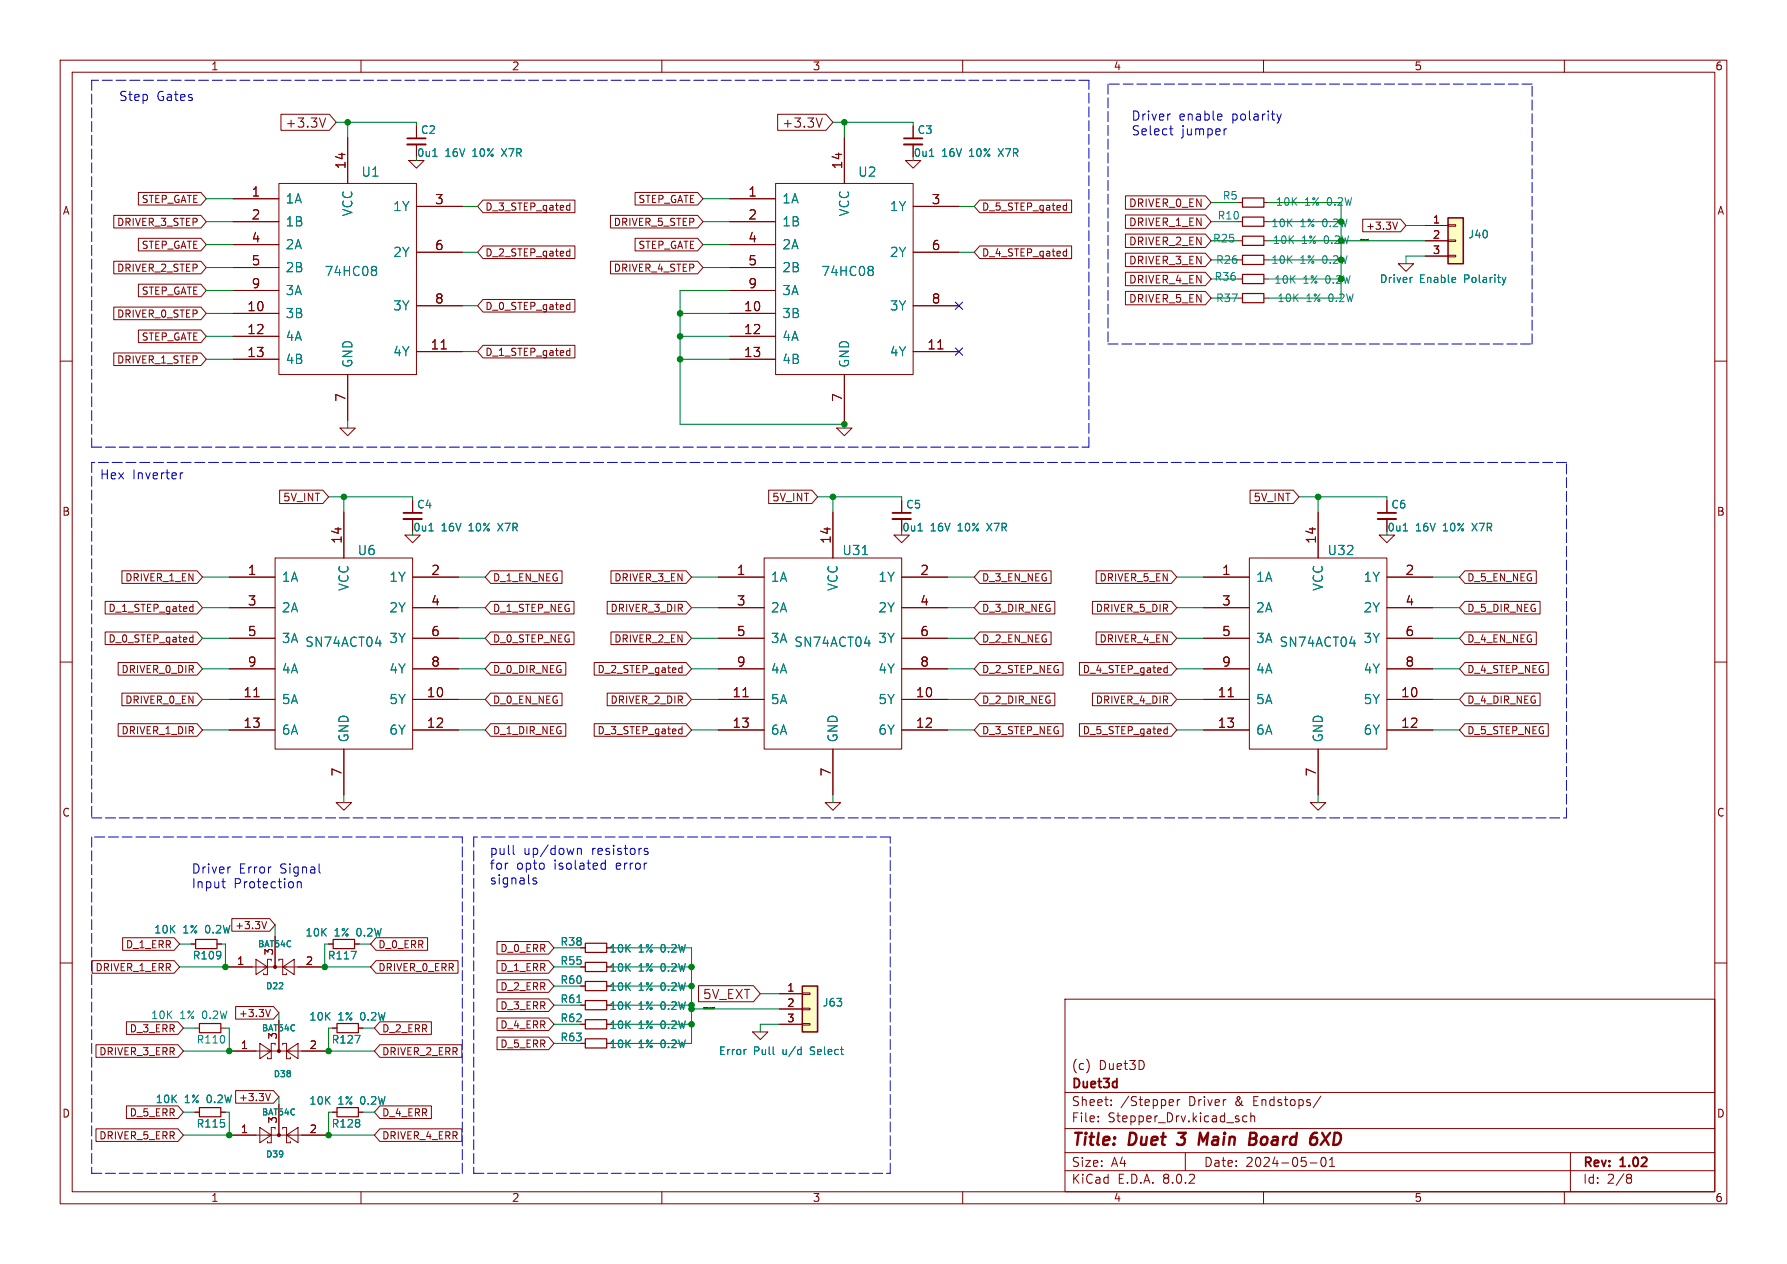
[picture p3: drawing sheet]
<svg xmlns="http://www.w3.org/2000/svg" width="297mm" height="210mm" viewBox="0 0 297 210" stroke-linecap="round" stroke-linejoin="round" font-family="sans-serif">
<g fill="none" stroke="#840000" stroke-width=".17">
<path d="M10 10h277v190h-277zM12 12h273v186h-273zM60 10v2M110 10v2M160 10v2M210 10v2M260 10v2M38.7 33h7.7M38.7 36.8h7.7M46.4 30.5h22.8v31.7h-22.8zM57.8 22.9v7.6M67.9 26.7h2.6l-1.3 1.2z"/>
<path d="M69.2 34.3h7.6M69.2 21v2M69.2 24v2M121.3 33h7.6M121.3 36.8h7.6M128.9 30.5h22.9v31.7h-22.9zM140.3 22.9v7.6M150.5 26.7h2.5l-1.2 1.2zM151.8 34.3h7.6M151.8 21v2M151.8 24v2M205.7 36.8h.8"/>
<path d="M205.7 33.7h.8M210.1 36.8h.7M210.1 33.7h.7M10 60h2M38.7 52.1h7.7M38.7 55.9h7.7M38.7 59.7h7.7M38.7 40.6h7.7M38.7 44.5h7.7M38.7 48.3h7.7M69.2 58.4h7.6M69.2 41.9h7.6"/>
<path d="M69.2 50.8h7.6M73.3 58h.9M121.3 52.1h7.6M121.3 55.9h7.6M121.3 59.7h7.6M121.3 40.6h7.6M121.3 44.5h7.6M121.3 48.3h7.6M151.8 58.4h7.6M151.8 41.9h7.6M151.8 50.8h7.6M155.9 58h.8"/>
<path d="M205.7 46.4h.8M210.1 46.4h.7M285 60h2M56.5 71.1h2.6l-1.3 1.3zM57.8 62.2v7.7M139.1 71.1h2.5l-1.3 1.3zM140.3 62.2v7.7M38.1 95.9h7.6M45.7 92.7h22.9v31.8h-22.9zM57.1 85.1v7.6M67.3 88.9h2.5l-1.2 1.3zM68.6 95.9h7.6"/>
<path d="M68.6 83.2v2M68.6 86.2v2.1M119.4 95.9h7.6M127 92.7h22.9v31.8h-22.9zM138.4 85.1v7.6M148.6 88.9h2.5l-1.2 1.3zM149.9 95.9h7.6M229.2 88.9h2.6l-1.3 1.3zM230.5 83.2v2M230.5 86.2v2.1M10 110h2M38.1 116.2h7.6"/>
<path d="M38.1 101h7.6M38.1 106h7.6M38.1 111.1h7.6M42.2 115.8h.9M68.6 116.2h7.6M68.6 101h7.6M68.6 106h7.6M68.6 111.1h7.6M119.4 116.2h7.6M119.4 101h7.6M119.4 106h7.6M119.4 111.1h7.6"/>
<path d="M123.5 115.8h.9M149.9 116.2h7.6M149.9 101h7.6M149.9 106h7.6M149.9 111.1h7.6M285 110h2M38.1 121.3h7.6M55.9 133.4h2.5l-1.3 1.2zM57.1 124.5v7.6M68.6 121.3h7.6M119.4 121.3h7.6M137.2 133.4h2.5l-1.3 1.2z"/>
<path d="M138.4 124.5v7.6M149.9 121.3h7.6M10 160h2M31.7 156.8h.8M36.1 156.8h.7M42.5 159.4l1.9 1.3-1.9 1.2zM45.1 159.6v-.2h-.7v2.5h-.6v-.2M45.7 155.6v5.1M46.4 159.6v-.2h.6v2.5h.6v-.2M54.6 156.8h.8M58.9 156.8h.8M96.5 157.5h.8"/>
<path d="M285 160h2M32.4 170.8h.7M36.7 170.8h.8M38.1 160.7h15.2M38.7 174.6h15.3M43.2 173.4l1.9 1.2-1.9 1.3zM45.7 173.6v-.2h-.6v2.5h-.7v-.3M46.4 169.5v5.1M47 160.7l1.9-1.3v2.5zM47 173.6v-.2h.6v2.5h.7v-.3M47.6 174.6l1.9-1.2v2.5zM55.2 170.8h.8"/>
<path d="M59.6 170.8h.7M96.5 160.7h.8M96.5 173.4h.8M96.5 170.2h.8M96.5 163.8h.8M96.5 167h.8M125.1 171.5h2.5l-1.2 1.2zM177 166h108v32h-108zM181 176.6v1M32.4 184.8h.7M36.7 184.8h.8M38.7 188.6h15.3"/>
<path d="M43.2 187.3l1.9 1.3-1.9 1.3zM45.7 187.6v-.3h-.6v2.6h-.7v-.3M46.4 183.5v5.1M47 187.6v-.3h.6v2.6h.7v-.3M47.6 188.6l1.9-1.3v2.6zM55.2 184.8h.8M59.6 184.8h.7M60 198v2M110 198v2M160 198v2M177 194.5h108M177 191.5h108"/>
<path d="M177 187.5h108M177 181.5h108M182.5 186.3v.1M182.5 185.5v.1M184.7 183.6v.1M184.7 182.8v.1M194.8 182.7l.2 .1v.3l-.7 .1M195 183.6l-.2 .1M195.7 182.7v1M196.1 182.7l-.3 .1-.1 .2M197 191.5v3M207.2 185.5l-.4-.1-.3 .3v.4l.2 .2h.5"/>
<path d="M207.9 185.5l.2-.1 .4 .1v.9M207.9 184.9v1.5M210 198v2M217.7 193.2h1.2M219.5 182.1l-1.3 2M219.7 192.4l.2-.1a.81 .81 0 0 1 .3 1.4l-.2 .1a.81 .81 0 0 1-.3-1.4zM221 193.8h.8M221 192.7l.4-.4v1.5M260 198v2M261 191.5v6.5M270.6 195.1h.3l.3 .3-.3 .3M270.6 195.7h.3"/>
<path d="M270.9 195.7l.2 .2 .1 .4-.3 .3h-.3"/>
</g>
<path d="M195.6 190l.3 .2M195.8 188.2h1.3M200.8 188.2l-.9 1.4-.4-1.4-.3 2M207.7 189.2h.7M207.8 188.2h.7a.49 .49 0 0 1 .3 .5 .49 .49 0 0 1-.4 .5M208.4 189.2l.3 .1a.58 .58 0 0 1-.4 .9h-.7M219.7 188.2l1.1 2M221.1 188.2l-1.6 2" fill="none" stroke="#840000" stroke-width=".4"/>
<path d="M71.9 26h.8M154.5 26h.7M62.3 44.3l.3 .2-.3 .4 .2 .2 .1 .4-.3 .3M144.9 44.3l.2 .2-.2 .4 .2 .2v.4l-.2 .3M71.3 88.2h.7M143.3 92.1h.9M233.2 88.2h.7M62.4 106.9h1M143.7 106.9h.9M58.4 158.1h.8l-.5 1.2M59 172h.8l-.5 1.3M95.9 166.6h.7" fill="none" stroke="#008484" stroke-width=".17"/>
<g fill="#840000" stroke="#840000" stroke-width=".17">
<circle cx="45.7" cy="160.7" r=".25"/>
<circle cx="46.4" cy="188.6" r=".25"/>
<circle cx="46.4" cy="174.6" r=".25"/>
</g>
<g fill="none" stroke="#840000" stroke-width=".2">
<path d="M206.5 36.1h3.6v1.5h-3.6zM206.5 32.9h3.6v1.5h-3.6zM206.5 45.6h3.6v1.5h-3.6zM32.5 156.1h3.6v1.5h-3.6zM55.4 156.1h3.5v1.5h-3.5zM97.3 159.9h3.5v1.5h-3.5zM97.3 156.7h3.5v1.5h-3.5zM33.1 170.1h3.6v1.5h-3.6zM56 170.1h3.6v1.5h-3.6zM97.3 172.6h3.5v1.5h-3.5zM97.3 169.4h3.5v1.5h-3.5zM97.3 163.1h3.5v1.5h-3.5z"/>
<path d="M97.3 166.2h3.5v1.6h-3.5zM33.1 184h3.6v1.5h-3.6zM56 184h3.6v1.5h-3.6z"/>
</g>
<path d="M67.7 24h3M150.2 24h3.1M67.1 86.2h3M229 86.2h3" fill="none" stroke="#840000" stroke-width=".33"/>
<path d="M67.7 23h3M150.2 23h3.1M67.1 85.2h3M229 85.2h3" fill="none" stroke="#840000" stroke-width=".3"/>
<path d="M240.7 36.2h2.5v7.6h-2.5z" fill="#ffffc2"/>
<path d="M236.9 37.5h3.8M240.7 39.9h1.2v.2h-1.2zM240.7 37.3h1.2v.3h-1.2zM236.9 40h3.8M236.9 42.5h3.8M240.7 42.4h1.2v.3h-1.2zM149.9 83.2v2M149.9 86.2v2.1" fill="none" stroke="#840000" stroke-width=".17"/>
<path d="M240.7 36.2h2.5v7.6h-2.5z" fill="none" stroke="#840000" stroke-width=".25"/>
<path d="M234.7 46.1h-.2M249.7 46.1l.3 .8M250 46.9l-.2 .3M250.3 46.1l-.3 .8M152.6 88.2h.7" fill="none" stroke="#008484" stroke-width=".17"/>
<path d="M148.3 86.2h3.1" fill="none" stroke="#840000" stroke-width=".33"/>
<path d="M148.3 85.2h3.1" fill="none" stroke="#840000" stroke-width=".3"/>
<path d="M133.3 163.8h2.6v7.7h-2.6z" fill="#ffffc2"/>
<g fill="none" stroke="#840000" stroke-width=".17">
<path d="M46.7 19h8l1.2 1.3-1.2 1.4h-8zM54.1 19.6l-.5 1.5M129.2 19h8.1l1.1 1.3-1.1 1.4h-8.1zM136.7 19.6l-.5 1.5M18.9 35.8h14.5l.9 1-.9 1.1h-14.5zM23 39.6h10.4l.9 1-.9 1.1h-10.4zM23 32h10.4l.9 1-.9 1.1h-10.4zM38.7 33h7.7M38.7 36.8h7.7M57.8 22.9v7.6M69.2 34.3h7.6M69.2 21v2"/>
<path d="M69.2 24v2M80.3 33.2h15.3v2.1h-15.3l-.9-1zM94.4 34.1l.3 .1M94.7 33.7v1.2M94.7 34.9h-.3M101.5 35.8h14.4l.9 1-.9 1.1h-14.4zM105.6 39.6h10.3l.9 1-.9 1.1h-10.3zM105.6 32h10.3l.9 1-.9 1.1h-10.3zM121.3 33h7.6M121.3 36.8h7.6M140.3 22.9v7.6M151.8 34.3h7.6"/>
<path d="M151.8 21v2M151.8 24v2M162.8 33.2h15.3v2.1h-15.3l-.9-1zM176.9 34.1l.4 .1M177.3 34.9h-.4M177.3 33.7v1.2M187 35.7h13.3l1 1.1-1 1.1h-13.3zM187 38.9h13.3l1 1.1-1 1.1h-13.3zM187 32.5h13.3l1 1.2-1 1.1h-13.3zM226.5 36.4h6.3l.9 1.1-.9 1h-6.3zM231.5 36.9l.4 1.2 .4-1.2M236.9 37.5h3.8"/>
<path d="M18.9 51h14.5l.9 1.1-.9 1h-14.5zM18.9 58.6h14.5l.9 1.1-.9 1h-14.5zM18.9 43.4h14.5l.9 1.1-.9 1h-14.5zM23 47.2h10.4l.9 1.1-.9 1h-10.4zM23 54.8h10.4l.9 1.1-.9 1h-10.4zM38.7 52.1h7.7M38.7 55.9h7.7M38.7 59.7h7.7M38.7 40.6h7.7M38.7 44.5h7.7M38.7 48.3h7.7M69.2 58.4h7.6"/>
<path d="M69.2 41.9h7.6M69.2 50.8h7.6M73.3 58h.9M80.3 57.4h15.3v2.1h-15.3l-.9-1.1zM80.3 49.8h15.3v2h-15.3l-.9-1zM80.3 40.9h15.3v2.1h-15.3l-.9-1.1zM94.4 58.3h.3M94.4 50.6l.3 .1M94.4 41.7l.3 .1M94.7 41.3v1.2M94.7 50.2v1.2M94.7 57.9v1.1"/>
<path d="M94.7 59h-.3M94.7 51.4h-.3M94.7 42.5h-.3M101.5 43.4h14.4l.9 1.1-.9 1h-14.4zM121.3 52.1h7.6M121.3 55.9h7.6M121.3 59.7h7.6M121.3 40.6h7.6M121.3 44.5h7.6M121.3 48.3h7.6M151.8 58.4h7.6M151.8 41.9h7.6"/>
<path d="M151.8 50.8h7.6M155.9 58h.8M162.8 40.9h15.3v2.1h-15.3l-.9-1.1zM176.9 41.7l.4 .1M177.3 42.5h-.4M177.3 41.3v1.2M187 48.4h13.3l1 1.1-1 1.1h-13.3zM187 45.2h13.3l1 1.2-1 1.1h-13.3zM187 42.1h13.3l1 1.1-1 1.1h-13.3zM205.7 43.2h.8M205.7 40h.8M205.7 49.5h.8"/>
<path d="M210.1 43.2h.7M210.1 40h.7M210.1 49.5h.7M232.4 43.8h2.5l-1.2 1.3zM236.9 40h3.8M236.9 42.5h3.8M57.8 62.2v7.7M140.3 62.2v7.7M17.5 99.9h15.3l.9 1.1-.9 1h-15.3zM20.3 94.8h12.5l.9 1.1-.9 1h-12.5zM38.1 95.9h7.6M46.5 81.4h7.2l.9 1.2-.9 1.1h-7.2z"/>
<path d="M57.1 85.1v7.6M68.6 95.9h7.6M68.6 83.2v2M68.6 86.2v2.1M81.5 99.9h13.9v2.1h-13.9l-.9-1zM81.5 94.8h11.9v2.1h-11.9l-.9-1zM100.9 99.9h13.1l.9 1.1-.9 1h-13.1zM101.5 94.8h12.5l.9 1.1-.9 1h-12.5zM119.4 95.9h7.6M127.8 81.4h7.1l1 1.2-1 1.1h-7.1zM138.4 85.1v7.6M149.9 95.9h7.6"/>
<path d="M149.9 83.2v2M149.9 86.2v2.1M162.8 99.9h12.5v2.1h-12.5l-.9-1zM162.8 94.8h11.9v2.1h-11.9l-.9-1zM181.6 99.9h13.1l.9 1.1-.9 1h-13.1zM182.2 94.8h12.5l.9 1.1-.9 1h-12.5zM200 95.9h7.6M207.6 92.7h22.9v31.8h-22.9zM207.8 81.4h7.1l1 1.2-1 1.1h-7.1zM219.1 85.1v7.6M230.5 95.9h7.6M230.5 83.2v2"/>
<path d="M230.5 86.2v2.1M243.5 94.8h11.8v2.1h-11.8l-.9-1zM243.5 99.9h12.5v2.1h-12.5l-.9-1zM17.5 105h15.3l.9 1-.9 1.1h-15.3zM19.6 110.1h13.2l.9 1-.9 1.1h-13.2zM20.3 115.2h12.5l.9 1-.9 1h-12.5zM31.7 105.9h.4M31.7 100.8l.4 .1M32.1 100.4v1.2M32.1 105.5v1.2M32.1 106.6l-.4 .1M32.1 101.5l-.4 .1"/>
<path d="M38.1 116.2h7.6M38.1 101h7.6M38.1 106h7.6M38.1 111.1h7.6M42.2 115.8h.9M68.6 116.2h7.6M68.6 101h7.6M68.6 106h7.6M68.6 111.1h7.6M81.5 115.2h11.9v2h-11.9l-.9-1zM81.5 105h13.9v2.1h-13.9l-.9-1.1zM81.5 110.1h12.5v2.1h-12.5l-.9-1.1z"/>
<path d="M98.8 110.1h15.2l.9 1-.9 1.1h-15.2zM100.9 115.2h13.1l.9 1-.9 1h-13.1zM101.5 105h12.5l.9 1-.9 1.1h-12.5zM113 111h.4M113.4 110.6v1.2M113.4 111.7l-.4 .1M119.4 116.2h7.6M119.4 101h7.6M119.4 106h7.6M119.4 111.1h7.6M123.5 115.8h.9M149.9 116.2h7.6"/>
<path d="M149.9 101h7.6M149.9 106h7.6M149.9 111.1h7.6M162.8 115.2h12.5v2h-12.5l-.9-1zM162.8 110.1h13.9v2.1h-13.9l-.9-1.1zM162.8 105h11.9v2.1h-11.9l-.9-1.1zM179.4 110.1h15.3l.9 1-.9 1.1h-15.3zM181.6 115.2h13.1l.9 1-.9 1h-13.1zM182.2 105h12.5l.9 1-.9 1.1h-12.5zM193.7 111h.3M194 111.7l-.3 .1M194 110.6v1.2"/>
<path d="M200 116.2h7.6M200 101h7.6M200 106h7.6M200 111.1h7.6M204.1 115.8h.9M230.5 116.2h7.6M230.5 101h7.6M230.5 106h7.6M230.5 111.1h7.6M243.5 105h11.8v2.1h-11.8l-.9-1.1zM243.5 115.2h12.5v2h-12.5l-.9-1zM243.5 110.1h13.8v2.1h-13.8l-.9-1.1z"/>
<path d="M19.6 120.2h13.2l.9 1.1-.9 1h-13.2zM38.1 121.3h7.6M57.1 124.5v7.6M68.6 121.3h7.6M81.5 120.2h12.5v2.1h-12.5l-.9-1zM98.8 120.2h15.2l.9 1.1-.9 1h-15.2zM113 121.1l.4 .1M113.4 120.7v1.2M113.4 121.9h-.4M119.4 121.3h7.6M138.4 124.5v7.6M149.9 121.3h7.6"/>
<path d="M162.8 120.2h13.9v2.1h-13.9l-.9-1zM179.4 120.2h15.3l.9 1.1-.9 1h-15.3zM193.7 121.1l.3 .1M194 121.9h-.3M194 120.7v1.2M200 121.3h7.6M217.8 133.4h2.5l-1.2 1.2zM219.1 124.5v7.6M230.5 121.3h7.6M243.5 120.2h13.8v2.1h-13.8l-.9-1zM15.3 159.6h13.6l.9 1.1-.9 1h-13.6zM20.4 155.8h8.5l.9 1-.9 1.1h-8.5z"/>
<path d="M31.7 156.8h.8M36.1 156.8h.7M38.5 152.6h6.3l.9 1.1-.9 1h-6.3zM43.5 153.1l.4 1.2 .4-1.2M45.7 155.6v5.1M54.6 156.8h.8M58.9 156.8h.8M62.5 155.8h8.6v2.1h-8.6l-.9-1.1zM62.5 159.6h13.6v2.1h-13.6l-.9-1zM82.6 159.6h8.6l.9 1.1-.9 1h-8.6zM82.6 156.4h8.6l.9 1.1-.9 1h-8.6zM96.5 157.5h.8"/>
<path d="M16 173.6h13.6l.9 1-.9 1.1h-13.6zM21 169.8h8.6l.9 1-.9 1.1h-8.6zM38.1 160.7h3.8M38.7 174.6h3.8M39.2 167.2h6.3l.9 1.1-.9 1h-6.3zM44.2 167.7l.3 1.2 .4-1.2M46.4 169.5v5.1M49.5 160.7h3.8M50.2 174.6h3.8M55.2 170.8h.8M59.6 170.8h.7M63.1 173.6h13.7v2.1h-13.7l-.9-1.1z"/>
<path d="M63.1 169.8h8.6v2.1h-8.6l-.9-1.1zM82.6 169.1h8.6l.9 1.1-.9 1h-8.6zM82.6 172.3h8.6l.9 1.1-.9 1h-8.6zM82.6 166h8.6l.9 1-.9 1h-8.6zM82.6 162.8h8.6l.9 1-.9 1.1h-8.6zM96.5 170.2h.8M96.5 173.4h.8M96.5 163.8h.8M96.5 167h.8M96.5 160.7h.8M116.1 163.8h9.1l1.2 1.3-1.2 1.3h-9.1zM129.5 165.1h3.8"/>
<path d="M129.5 167.6h3.8M129.5 170.2h3.8M133.3 170.1h1.3v.2h-1.3zM133.3 167.5h1.3v.3h-1.3zM133.3 165h1.3v.2h-1.3zM16 187.6h13.6l.9 1-.9 1h-13.6zM21 183.7h8.6l.9 1.1-.9 1h-8.6zM32.4 184.8h.7M36.7 184.8h.8M38.7 188.6h3.8M39.2 181.2h6.3l.9 1-.9 1.1h-6.3zM44.9 181.7l-.4 1.2"/>
<path d="M46.4 183.5v5.1M50.2 188.6h3.8M55.2 184.8h.8M59.6 184.8h.7M63.1 187.6h13.7v2h-13.7l-.9-1zM63.1 183.7h8.6v2.1h-8.6l-.9-1z"/>
</g>
<path d="M133.3 163.8h2.6v7.7h-2.6z" fill="none" stroke="#840000" stroke-width=".25"/>
<g fill="none" stroke="#008484" stroke-width=".17">
<path d="M71.9 26h.8M154.5 26h.7M62.3 44.3l.3 .2-.3 .4 .2 .2 .1 .4-.3 .3M144.9 44.3l.2 .2-.2 .4 .2 .2v.4l-.2 .3M234.7 46.1h-.2M249.7 46.1l.3 .8M250 46.9l-.2 .3M250.3 46.1l-.3 .8M71.3 88.2h.7M143.3 92.1h.9M152.6 88.2h.7M233.2 88.2h.7"/>
<path d="M62.4 106.9h1M143.7 106.9h.9M224.3 106.9h1M58.4 158.1h.8l-.5 1.2M59 172h.8l-.5 1.3M95.9 166.6h.7M123.9 174.4h.1M128.6 175.1l.1 .1M133 174.4h.2M133.2 173.9v1.3M133.2 175.1l-.2 .1"/>
</g>
<path d="M206.5 39.2h3.6v1.6h-3.6zM206.5 42.4h3.6v1.5h-3.6zM206.5 48.8h3.6v1.5h-3.6z" fill="none" stroke="#840000" stroke-width=".2"/>
<g fill="none" stroke="#000" stroke-width=".17">
<path d="M227.3 39.8h.1M227.3 39.8v.1M227.3 39.9h.1M227.4 39.7v.2M227.4 39.9h.1M118.6 167.5l.1 .1M118.6 167.4v.1M118.7 167.4h-.1M118.7 167.4h.1M118.7 167.6h.1M118.7 167.5h-.1M118.8 167.4v.2"/>
<path d="M118.8 167.6h.1"/>
</g>
<g fill="none" stroke="#0000c2" stroke-width=".17">
<path d="M194.5 18.9l-.3 .1M202.9 18.9l.1 .1 .1 .3-.7 .2M203 19.9l-.1 .1M212.2 18.9l.4 1.1M212.6 20l-.2 .3-.2 .2M213 18.9l-.4 1.1M194.4 21.4h.6M194.6 20.9v1.3l.1 .1 .3 .1M203.9 21.4l-.4 .1M30 78.5v1.1M30.4 78.5l-.3 .1-.1 .2M36.9 146.5h.5"/>
<path d="M37.1 147.4l.3 .1M38.3 144l-.3 .1M49.4 146.6l.2-.1 .4 .1 .1 .9M49.4 146.5v1M53 144.8l.3 .3M85.3 140.4v1.4l.2 .2M89.1 145.9h-.3l-.2 .2v.2l.5 .1v.4h-.5M96 141v1M96 141.1l.2-.1h.3l.1 1M100 144.3h.6M100 143.5h.6M100.6 142.9v1.5"/>
<path d="M107.7 141h-.4l-.2 .2v.2l.6 .1v.4h-.6"/>
</g>
<g fill="none" stroke="#0000c2" stroke-width=".17" stroke-dasharray="1.7 .6">
<path d="M15.2 13.3v61M181 13.3h-165.8M184.1 14v43.2M254.6 14h-70.5M184.1 57.2h70.5M254.6 57.2v-43.2M15.2 74.3h165.8M15.2 76.8v59.1M181 74.3v-61M260.3 76.8h-245.1M15.2 139.1v55.8M15.2 135.9h245.1"/>
<path d="M76.8 139.1h-61.6M78.7 139.1v55.8M148 139.1h-69.3M260.3 135.9v-59.1M15.2 194.9h61.6M76.8 194.9v-55.8M78.7 194.9h69.3M148 194.9v-55.8"/>
</g>
<g fill="none" stroke="#008400" stroke-width=".17">
<path d="M34.3 36.8h4.4M34.3 33h4.4M55.9 20.3h13.3v.7M57.8 20.3v2.6M76.8 34.3h2.6M116.8 36.8h4.5M116.8 33h4.5M138.4 20.3h13.4v.7M140.3 20.3v2.6M159.4 34.3h2.5M201.3 36.8h4.4M201.3 33.7h4.4"/>
<path d="M210.8 36.8h12.1M210.8 33.7h12.1v15.8h-12.1M233.7 37.5h3.2M34.3 55.9h4.4M34.3 59.7h4.4M34.3 52.1h4.4M34.3 48.3h4.4M34.3 40.6h4.4M34.3 44.5h4.4M76.8 41.9h2.6M76.8 50.8h2.6M76.8 58.4h2.6"/>
<path d="M113 55.9h8.3M113 59.7h8.3M113 52.1h8.3M116.8 40.6h4.5M116.8 44.5h4.5M121.3 48.3h-8.3v22.2h27.3M159.4 41.9h2.5M201.3 40h4.4M201.3 43.2h4.4M201.3 49.5h4.4M201.3 46.4h4.4M210.8 40h26.1"/>
<path d="M210.8 43.2h12.1M210.8 46.4h12.1M236.9 42.5h-3.2v1.3M57.8 69.9v1.2M140.3 69.9v1.2M33.7 95.9h4.4M54.6 82.6h14v.6M57.1 82.6v2.5M76.2 95.9h4.4M114.9 95.9h4.5M135.9 82.6h14v.6M138.4 82.6v2.5"/>
<path d="M157.5 95.9h4.4M195.6 95.9h4.4M215.9 82.6h14.6v.6M219.1 82.6v2.5M238.1 95.9h4.5M33.7 106h4.4M33.7 101h4.4M33.7 111.1h4.4M33.7 116.2h4.4M76.2 106h4.4M76.2 101h4.4M76.2 111.1h4.4"/>
<path d="M76.2 116.2h4.4M114.9 106h4.5M114.9 101h4.5M114.9 111.1h4.5M114.9 116.2h4.5M157.5 106h4.4M157.5 101h4.4M157.5 111.1h4.4M157.5 116.2h4.4M195.6 106h4.4M195.6 101h4.4M195.6 111.1h4.4"/>
<path d="M195.6 116.2h4.4M238.1 106h4.5M238.1 101h4.5M238.1 111.1h4.5M238.1 116.2h4.5M33.7 121.3h4.4M57.1 132.1v1.3M76.2 121.3h4.4M114.9 121.3h4.5M138.4 132.1v1.3M157.5 121.3h4.4M195.6 121.3h4.4"/>
<path d="M219.1 132.1v1.3M238.1 121.3h4.5M29.8 156.8h1.9M36.8 156.8h.7v3.9M45.7 153.7v1.9M54.6 156.8h-.6v3.9M59.7 156.8h1.9M92.1 157.5h4.4M101.6 157.5h13.3v15.9h-13.3M29.8 160.7h8.3M30.5 170.8h1.9M30.5 174.6h8.2"/>
<path d="M37.5 170.8h.6v3.8M46.4 168.3v1.2M53.3 160.7h8.3M54 174.6h8.2M55.2 170.8h-.6v3.8M60.3 170.8h1.9M92.1 167h4.4M92.1 173.4h4.4M92.1 170.2h4.4M92.1 163.8h4.4M92.1 160.7h4.4M101.6 167h13.3"/>
<path d="M101.6 170.2h13.3M101.6 163.8h13.3M101.6 160.7h13.3M114.9 167.6h14.6M126.4 165.1h3.1M129.5 170.2h-3.1v1.3M30.5 184.8h1.9M30.5 188.6h8.2M37.5 184.8h.6v3.8M46.4 182.2v1.3M54 188.6h8.2M55.2 184.8h-.6v3.8"/>
<path d="M60.3 184.8h1.9"/>
</g>
<path d="M158.8 57.8l1.2 1.2M158.8 50.2l1.2 1.2M160 57.8l-1.2 1.2M160 50.2l-1.2 1.2" fill="none" stroke="#000084" stroke-width=".17"/>
<g fill="#008400" stroke="#008400" stroke-width=".17">
<circle cx="114.9" cy="167.6" r=".46"/>
<circle cx="114.9" cy="163.8" r=".46"/>
<circle cx="114.9" cy="167" r=".46"/>
<circle cx="114.9" cy="160.7" r=".46"/>
<circle cx="114.9" cy="170.2" r=".46"/>
<circle cx="37.5" cy="160.7" r=".46"/>
<circle cx="54.6" cy="188.6" r=".46"/>
<circle cx="38.1" cy="188.6" r=".46"/>
<circle cx="38.1" cy="174.6" r=".46"/>
<circle cx="54" cy="160.7" r=".46"/>
<circle cx="54.6" cy="174.6" r=".46"/>
<circle cx="219.1" cy="82.6" r=".46"/>
<circle cx="113" cy="59.7" r=".46"/>
<circle cx="57.1" cy="82.6" r=".46"/>
<circle cx="140.3" cy="20.3" r=".46"/>
<circle cx="57.8" cy="20.3" r=".46"/>
<circle cx="113" cy="52.1" r=".46"/>
<circle cx="113" cy="55.9" r=".46"/>
<circle cx="138.4" cy="82.6" r=".46"/>
<circle cx="140.3" cy="70.5" r=".46"/>
</g>
<g font-size="2.8" fill="#840000">
<text x="178" y="190.9">Title:</text>
<text x="187.7" y="190.9">Duet</text>
<text x="196.6" y="190.9">3</text>
<text x="200.9" y="190.9">Main</text>
<text x="210.1" y="190.9">Board</text>
<text x="221" y="190.9">6XD</text>
</g>
<g font-size="2.1" fill="#0000c2">
<text x="19.7" y="16.9">Step</text>
<text x="26" y="16.9">Gates</text>
<text x="188" y="20.2">Driver</text>
<text x="188" y="22.6">Select</text>
<text x="195.9" y="20.2">enable</text>
<text x="196.3" y="22.6">jumper</text>
<text x="204.7" y="20.2">polarity</text>
<text x="16.5" y="79.8">Hex</text>
<text x="22" y="79.8">Inverter</text>
<text x="81.3" y="142.2">pull</text>
<text x="86.9" y="142.2">up/down</text>
<text x="98.3" y="142.2">resistors</text>
<text x="31.7" y="145.3">Driver</text>
<text x="31.7" y="147.7">Input</text>
<text x="38.8" y="147.7">Protection</text>
<text x="39.7" y="145.3">Error</text>
<text x="46.6" y="145.3">Signal</text>
<text x="81.3" y="144.6">for</text>
<text x="81.3" y="147.1">signals</text>
<text x="85.8" y="144.6">opto</text>
<text x="92.1" y="144.6">isolated</text>
<text x="102.5" y="144.6">error</text>
</g>
<g font-size="2.1" fill="#840000">
<text x="47.4" y="21.4">+3.3V</text>
<text x="129.9" y="21.4">+3.3V</text>
<text x="57.5" y="28.2" transform="rotate(-90 57.5 28.2)">14</text>
<text x="140.1" y="28.2" transform="rotate(-90 140.1 28.2)">14</text>
<text x="41.7" y="32.8">1</text>
<text x="72.2" y="34">3</text>
<text x="124.3" y="32.8">1</text>
<text x="154.8" y="34">3</text>
<text x="41.7" y="36.6">2</text>
<text x="41.7" y="40.4">4</text>
<text x="72.2" y="41.7">6</text>
<text x="124.3" y="36.6">2</text>
<text x="124.3" y="40.4">4</text>
<text x="154.8" y="41.7">6</text>
<text x="41.7" y="44.2">5</text>
<text x="124.3" y="44.2">5</text>
<text x="41" y="51.8">10</text>
<text x="41.7" y="48">9</text>
<text x="72.2" y="50.5">8</text>
<text x="123.6" y="51.8">10</text>
<text x="124.3" y="48">9</text>
<text x="154.8" y="50.5">8</text>
<text x="41" y="55.6">12</text>
<text x="41" y="59.4">13</text>
<text x="71.5" y="58.2">11</text>
<text x="123.6" y="55.6">12</text>
<text x="123.6" y="59.4">13</text>
<text x="154" y="58.2">11</text>
<text x="57.5" y="66.8" transform="rotate(-90 57.5 66.8)">7</text>
<text x="140.1" y="66.8" transform="rotate(-90 140.1 66.8)">7</text>
<text x="41.1" y="95.6">1</text>
<text x="56.9" y="90.4" transform="rotate(-90 56.9 90.4)">14</text>
<text x="71.6" y="95.6">2</text>
<text x="122.4" y="95.6">1</text>
<text x="138.2" y="90.4" transform="rotate(-90 138.2 90.4)">14</text>
<text x="152.9" y="95.6">2</text>
<text x="203" y="95.6">1</text>
<text x="218.8" y="90.4" transform="rotate(-90 218.8 90.4)">14</text>
<text x="233.5" y="95.6">2</text>
<text x="41.1" y="100.7">3</text>
<text x="71.6" y="100.7">4</text>
<text x="122.4" y="100.7">3</text>
<text x="152.9" y="100.7">4</text>
<text x="203" y="100.7">3</text>
<text x="233.5" y="100.7">4</text>
<text x="41.1" y="105.8">5</text>
<text x="71.6" y="105.8">6</text>
<text x="122.4" y="105.8">5</text>
<text x="152.9" y="105.8">6</text>
<text x="203" y="105.8">5</text>
<text x="233.5" y="105.8">6</text>
<text x="41.1" y="110.9">9</text>
<text x="71.6" y="110.9">8</text>
<text x="122.4" y="110.9">9</text>
<text x="152.9" y="110.9">8</text>
<text x="203" y="110.9">9</text>
<text x="233.5" y="110.9">8</text>
<text x="40.4" y="116">11</text>
<text x="70.9" y="116">10</text>
<text x="121.7" y="116">11</text>
<text x="152.1" y="116">10</text>
<text x="202.3" y="116">11</text>
<text x="232.8" y="116">10</text>
<text x="40.4" y="121">13</text>
<text x="70.9" y="121">12</text>
<text x="121.7" y="121">13</text>
<text x="152.1" y="121">12</text>
<text x="202.3" y="121">13</text>
<text x="232.8" y="121">12</text>
<text x="56.9" y="129.1" transform="rotate(-90 56.9 129.1)">7</text>
<text x="138.2" y="129.1" transform="rotate(-90 138.2 129.1)">7</text>
<text x="218.8" y="129.1" transform="rotate(-90 218.8 129.1)">7</text>
<text x="116.8" y="166.2">5V_EXT</text>
<text x="178" y="178">(c)</text>
<text x="182.6" y="178">Duet3D</text>
<text x="178" y="184">Sheet:</text>
<text x="178" y="181.2">Duet3d</text>
<text x="186.2" y="184">/Stepper</text>
<text x="197.6" y="184">Driver</text>
<text x="205.4" y="184">&amp;</text>
<text x="208.6" y="184">Endstops/</text>
<text x="178" y="186.7">File:</text>
<text x="184.1" y="186.7">Stepper_Drv.kicad_sch</text>
<text x="178" y="196.9">KiCad</text>
<text x="178" y="194.1">Size:</text>
<text x="184.7" y="194.1">A4</text>
<text x="185.7" y="196.9">E.D.A.</text>
<text x="193.3" y="196.9">8.0.2</text>
<text x="200" y="194.1">Date:</text>
<text x="207" y="194.1">2024-05-01</text>
<text x="263" y="194.3">Rev:</text>
<text x="263" y="196.9">Id:</text>
<text x="267.1" y="196.9">2/8</text>
<text x="269.4" y="194.3">1.02</text>
</g>
<g font-size="2.1" fill="#008484">
<text x="60" y="29.6">U1</text>
<text x="142.5" y="29.6">U2</text>
<text x="47.4" y="34">1A</text>
<text x="65.3" y="35.3">1Y</text>
<text x="129.9" y="34">1A</text>
<text x="147.8" y="35.3">1Y</text>
<text x="47.4" y="37.8">1B</text>
<text x="47.4" y="41.6">2A</text>
<text x="58.8" y="36" transform="rotate(-90 58.8 36)">VCC</text>
<text x="129.9" y="37.8">1B</text>
<text x="129.9" y="41.6">2A</text>
<text x="141.3" y="36" transform="rotate(-90 141.3 36)">VCC</text>
<text x="47.4" y="45.4">2B</text>
<text x="53.9" y="46.1">74HC08</text>
<text x="65.3" y="42.9">2Y</text>
<text x="129.9" y="45.4">2B</text>
<text x="136.4" y="46.1">74HC08</text>
<text x="147.8" y="42.9">2Y</text>
<text x="47.4" y="53.1">3B</text>
<text x="47.4" y="49.3">3A</text>
<text x="65.3" y="51.8">3Y</text>
<text x="129.9" y="53.1">3B</text>
<text x="129.9" y="49.3">3A</text>
<text x="147.8" y="51.8">3Y</text>
<text x="47.4" y="56.9">4A</text>
<text x="65.3" y="59.4">4Y</text>
<text x="129.9" y="56.9">4A</text>
<text x="147.8" y="59.4">4Y</text>
<text x="47.4" y="60.7">4B</text>
<text x="58.8" y="61.2" transform="rotate(-90 58.8 61.2)">GND</text>
<text x="129.9" y="60.7">4B</text>
<text x="141.3" y="61.2" transform="rotate(-90 141.3 61.2)">GND</text>
<text x="59.4" y="92.4">U6</text>
<text x="139.9" y="92.4">U31</text>
<text x="220.6" y="92.4">U32</text>
<text x="46.7" y="96.9">1A</text>
<text x="46.7" y="102">2A</text>
<text x="58.1" y="98.2" transform="rotate(-90 58.1 98.2)">VCC</text>
<text x="64.7" y="96.9">1Y</text>
<text x="64.7" y="102">2Y</text>
<text x="128" y="96.9">1A</text>
<text x="128" y="102">2A</text>
<text x="139.4" y="98.2" transform="rotate(-90 139.4 98.2)">VCC</text>
<text x="145.9" y="96.9">1Y</text>
<text x="145.9" y="102">2Y</text>
<text x="208.7" y="96.9">1A</text>
<text x="208.7" y="102">2A</text>
<text x="220.1" y="98.2" transform="rotate(-90 220.1 98.2)">VCC</text>
<text x="226.6" y="96.9">1Y</text>
<text x="226.6" y="102">2Y</text>
<text x="46.7" y="107">3A</text>
<text x="50.7" y="107.7">SN74ACT04</text>
<text x="64.7" y="107">3Y</text>
<text x="128" y="107">3A</text>
<text x="131.9" y="107.7">SN74ACT04</text>
<text x="145.9" y="107">3Y</text>
<text x="208.7" y="107">3A</text>
<text x="212.6" y="107.7">SN74ACT04</text>
<text x="226.6" y="107">3Y</text>
<text x="46.7" y="112.1">4A</text>
<text x="64.7" y="112.1">4Y</text>
<text x="128" y="112.1">4A</text>
<text x="145.9" y="112.1">4Y</text>
<text x="208.7" y="112.1">4A</text>
<text x="226.6" y="112.1">4Y</text>
<text x="46.7" y="117.2">5A</text>
<text x="64.7" y="117.2">5Y</text>
<text x="128" y="117.2">5A</text>
<text x="145.9" y="117.2">5Y</text>
<text x="208.7" y="117.2">5A</text>
<text x="226.6" y="117.2">5Y</text>
<text x="46.7" y="122.3">6A</text>
<text x="58.1" y="123.4" transform="rotate(-90 58.1 123.4)">GND</text>
<text x="64.7" y="122.3">6Y</text>
<text x="128" y="122.3">6A</text>
<text x="139.4" y="123.4" transform="rotate(-90 139.4 123.4)">GND</text>
<text x="145.9" y="122.3">6Y</text>
<text x="208.7" y="122.3">6A</text>
<text x="220.1" y="123.4" transform="rotate(-90 220.1 123.4)">GND</text>
<text x="226.6" y="122.3">6Y</text>
</g>
<g font-size="1.8" fill="#840000">
<text x="35" y="11.9">1</text>
<text x="85" y="11.9">2</text>
<text x="135" y="11.9">3</text>
<text x="185" y="11.9">4</text>
<text x="235" y="11.9">5</text>
<text x="285" y="11.9">6</text>
<text x="10.3" y="35.9">A</text>
<text x="187.5" y="34.6">DRIVER_0_EN</text>
<text x="285.3" y="35.9">A</text>
<text x="187.5" y="37.8">DRIVER_1_EN</text>
<text x="187.5" y="41">DRIVER_2_EN</text>
<text x="238.1" y="37.2">1</text>
<text x="238.1" y="39.8">2</text>
<text x="187.5" y="47.3">DRIVER_4_EN</text>
<text x="187.5" y="44.1">DRIVER_3_EN</text>
<text x="238.1" y="42.3">3</text>
<text x="187.5" y="50.5">DRIVER_5_EN</text>
<text x="47" y="83.5">5V_INT</text>
<text x="128.2" y="83.5">5V_INT</text>
<text x="208.3" y="83.5">5V_INT</text>
<text x="10.3" y="85.9">B</text>
<text x="285.3" y="85.9">B</text>
<text x="10.3" y="135.9">C</text>
<text x="285.3" y="135.9">C</text>
<text x="39.3" y="160.4">1</text>
<text x="45.5" y="158.8" transform="rotate(-90 45.5 158.8)">3</text>
<text x="50.7" y="160.4">2</text>
<text x="101.2" y="161.6">10K</text>
<text x="101.2" y="158.5">10K</text>
<text x="101.2" y="164.8">10K</text>
<text x="101.2" y="168">10K</text>
<text x="130.7" y="164.8">1</text>
<text x="130.7" y="167.4">2</text>
<text x="46.1" y="172.8" transform="rotate(-90 46.1 172.8)">3</text>
<text x="101.2" y="171.2">10K</text>
<text x="130.7" y="169.9">3</text>
<text x="39.9" y="174.4">1</text>
<text x="51.4" y="174.4">2</text>
<text x="101.2" y="174.3">10K</text>
<text x="10.3" y="185.9">D</text>
<text x="34.5" y="183.5">0.2W +3.3V</text>
<text x="285.3" y="185.9">D</text>
<text x="39.9" y="188.3">1</text>
<text x="46.1" y="186.8" transform="rotate(-90 46.1 186.8)">3</text>
<text x="51.4" y="188.3">2</text>
<text x="35" y="199.9">1</text>
<text x="85" y="199.9">2</text>
<text x="135" y="199.9">3</text>
<text x="185" y="199.9">4</text>
<text x="235" y="199.9">5</text>
<text x="285" y="199.9">6</text>
</g>
<g font-size="1.8" fill="#008484">
<text x="69.9" y="22.5">C2</text>
<text x="152.4" y="22.5">C3</text>
<text x="69.2" y="26.3">0u1</text>
<text x="74" y="26.3">16V</text>
<text x="78.6" y="26.3">10%</text>
<text x="83.7" y="26.3">X7R</text>
<text x="151.8" y="26.3">0u1</text>
<text x="156.5" y="26.3">16V</text>
<text x="161.2" y="26.3">10%</text>
<text x="166.2" y="26.3">X7R</text>
<text x="203.1" y="33.4">R5</text>
<text x="212" y="34.4">10K</text>
<text x="216.8" y="34.4">1%</text>
<text x="220.6" y="34.4">0.2W</text>
<text x="201.5" y="40.5">R25</text>
<text x="202.3" y="36.7">R10</text>
<text x="211.2" y="37.9">10K</text>
<text x="211.5" y="40.7">10K</text>
<text x="216.1" y="37.9">1%</text>
<text x="216.3" y="40.7">1%</text>
<text x="244" y="39.8">J40</text>
<text x="201.8" y="46.8">R36</text>
<text x="202" y="44">R26</text>
<text x="211.2" y="44">10K</text>
<text x="211.7" y="47.3">10K</text>
<text x="216.1" y="44">1%</text>
<text x="216.6" y="47.3">1%</text>
<text x="229.2" y="47.2">Driver</text>
<text x="235.9" y="47.2">Enable</text>
<text x="243.4" y="47.2">Polarity</text>
<text x="202" y="50.4">R37</text>
<text x="212.2" y="50.4">10K</text>
<text x="217.1" y="50.4">1%</text>
<text x="220.9" y="50.4">0.2W</text>
<text x="68.6" y="88.5">0u1</text>
<text x="69.2" y="84.7">C4</text>
<text x="73.3" y="88.5">16V</text>
<text x="78" y="88.5">10%</text>
<text x="83" y="88.5">X7R</text>
<text x="149.9" y="88.5">0u1</text>
<text x="150.5" y="84.7">C5</text>
<text x="154.6" y="88.5">16V</text>
<text x="159.3" y="88.5">10%</text>
<text x="164.3" y="88.5">X7R</text>
<text x="230.5" y="88.5">0u1</text>
<text x="231.1" y="84.7">C6</text>
<text x="235.3" y="88.5">16V</text>
<text x="239.9" y="88.5">10%</text>
<text x="245" y="88.5">X7R</text>
<text x="25.5" y="155.3">10K</text>
<text x="30.4" y="155.3">1%</text>
<text x="34.2" y="155.3">0.2W</text>
<text x="50.7" y="155.8">10K</text>
<text x="55.5" y="155.8">1%</text>
<text x="59.4" y="155.8">0.2W</text>
<text x="31.9" y="159.6">R109</text>
<text x="54.4" y="159.6">R117</text>
<text x="93" y="160.5">R55</text>
<text x="93" y="157.3">R38</text>
<text x="106.1" y="161.6">1%</text>
<text x="106.1" y="158.5">1%</text>
<text x="109.9" y="161.6">0.2W</text>
<text x="109.9" y="158.5">0.2W</text>
<text x="93" y="163.7">R60</text>
<text x="93" y="166.9">R61</text>
<text x="106.1" y="164.8">1%</text>
<text x="106.1" y="168">1%</text>
<text x="109.9" y="164.8">0.2W</text>
<text x="109.9" y="168">0.2W</text>
<text x="136.6" y="167.4">J63</text>
<text x="25" y="169.5">10K</text>
<text x="29.9" y="169.5">1%</text>
<text x="32.6" y="173.6">R110</text>
<text x="33.7" y="169.5">0.2W</text>
<text x="51.3" y="169.8">10K</text>
<text x="55" y="173.6">R127</text>
<text x="56.2" y="169.8">1%</text>
<text x="60" y="169.8">0.2W</text>
<text x="93" y="173.2">R63</text>
<text x="93" y="170">R62</text>
<text x="106.1" y="171.2">1%</text>
<text x="109.9" y="171.2">0.2W</text>
<text x="106.1" y="174.3">1%</text>
<text x="109.9" y="174.3">0.2W</text>
<text x="119.4" y="175.5">Error</text>
<text x="125.2" y="175.5">Pull</text>
<text x="130.1" y="175.5">u/d</text>
<text x="134.9" y="175.5">Select</text>
<text x="25.8" y="183.5">10K</text>
<text x="30.6" y="183.5">1%</text>
<text x="34.5" y="183.5">0.2W</text>
<text x="51.3" y="183.7">10K</text>
<text x="56.2" y="183.7">1%</text>
<text x="60" y="183.7">0.2W</text>
<text x="32.6" y="187.6">R115</text>
<text x="55" y="187.6">R128</text>
</g>
<g font-size="1.8" fill="#008400">
<text x="219.9" y="37.9">0.2W</text>
<text x="220.1" y="40.7">0.2W</text>
<text x="219.9" y="44">0.2W</text>
<text x="220.4" y="47.3">0.2W</text>
</g>
<g font-size="1.7" fill="#840000">
<text x="23.4" y="33.9">STEP_GATE</text>
<text x="80.6" y="35.2">D_3_STEP_gated</text>
<text x="106" y="33.9">STEP_GATE</text>
<text x="163.1" y="35.2">D_5_STEP_gated</text>
<text x="19.3" y="37.7">DRIVER_3_STEP</text>
<text x="23.4" y="41.6">STEP_GATE</text>
<text x="101.9" y="37.7">DRIVER_5_STEP</text>
<text x="106" y="41.6">STEP_GATE</text>
<text x="226.9" y="38.4">+3.3V</text>
<text x="19.3" y="45.4">DRIVER_2_STEP</text>
<text x="80.6" y="42.8">D_2_STEP_gated</text>
<text x="101.9" y="45.4">DRIVER_4_STEP</text>
<text x="163.1" y="42.8">D_4_STEP_gated</text>
<text x="19.3" y="53">DRIVER_0_STEP</text>
<text x="23.4" y="49.2">STEP_GATE</text>
<text x="80.6" y="51.7">D_0_STEP_gated</text>
<text x="23.4" y="56.8">STEP_GATE</text>
<text x="80.6" y="59.3">D_1_STEP_gated</text>
<text x="19.3" y="60.6">DRIVER_1_STEP</text>
<text x="17.9" y="101.9">D_1_STEP_gated</text>
<text x="20.7" y="96.8">DRIVER_1_EN</text>
<text x="81.8" y="101.9">D_1_STEP_NEG</text>
<text x="81.8" y="96.8">D_1_EN_NEG</text>
<text x="101.4" y="101.9">DRIVER_3_DIR</text>
<text x="102" y="96.8">DRIVER_3_EN</text>
<text x="163.1" y="101.9">D_3_DIR_NEG</text>
<text x="163.1" y="96.8">D_3_EN_NEG</text>
<text x="182" y="101.9">DRIVER_5_DIR</text>
<text x="182.6" y="96.8">DRIVER_5_EN</text>
<text x="243.8" y="96.8">D_5_EN_NEG</text>
<text x="243.8" y="101.9">D_5_DIR_NEG</text>
<text x="17.9" y="107">D_0_STEP_gated</text>
<text x="81.8" y="107">D_0_STEP_NEG</text>
<text x="102" y="107">DRIVER_2_EN</text>
<text x="163.1" y="107">D_2_EN_NEG</text>
<text x="182.6" y="107">DRIVER_4_EN</text>
<text x="243.8" y="107">D_4_EN_NEG</text>
<text x="20.1" y="112">DRIVER_0_DIR</text>
<text x="81.8" y="112">D_0_DIR_NEG</text>
<text x="99.2" y="112">D_2_STEP_gated</text>
<text x="163.1" y="112">D_2_STEP_NEG</text>
<text x="179.8" y="112">D_4_STEP_gated</text>
<text x="243.8" y="112">D_4_STEP_NEG</text>
<text x="20.7" y="117.1">DRIVER_0_EN</text>
<text x="81.8" y="117.1">D_0_EN_NEG</text>
<text x="101.4" y="117.1">DRIVER_2_DIR</text>
<text x="163.1" y="117.1">D_2_DIR_NEG</text>
<text x="182" y="117.1">DRIVER_4_DIR</text>
<text x="243.8" y="117.1">D_4_DIR_NEG</text>
<text x="20.1" y="122.2">DRIVER_1_DIR</text>
<text x="81.8" y="122.2">D_1_DIR_NEG</text>
<text x="99.2" y="122.2">D_3_STEP_gated</text>
<text x="163.1" y="122.2">D_3_STEP_NEG</text>
<text x="179.8" y="122.2">D_5_STEP_gated</text>
<text x="243.8" y="122.2">D_5_STEP_NEG</text>
<text x="39" y="154.6">+3.3V</text>
<text x="15.8" y="161.6">DRIVER_1_ERR</text>
<text x="20.8" y="157.8">D_1_ERR</text>
<text x="62.8" y="157.8">D_0_ERR</text>
<text x="62.8" y="161.6">DRIVER_0_ERR</text>
<text x="83" y="161.6">D_1_ERR</text>
<text x="83" y="158.4">D_0_ERR</text>
<text x="83" y="167.9">D_3_ERR</text>
<text x="83" y="164.7">D_2_ERR</text>
<text x="21.5" y="171.7">D_3_ERR</text>
<text x="39.6" y="169.2">+3.3V</text>
<text x="63.4" y="171.7">D_2_ERR</text>
<text x="83" y="171.1">D_4_ERR</text>
<text x="16.4" y="175.5">DRIVER_3_ERR</text>
<text x="63.4" y="175.5">DRIVER_2_ERR</text>
<text x="83" y="174.3">D_5_ERR</text>
<text x="21.5" y="185.7">D_5_ERR</text>
<text x="63.4" y="185.7">D_4_ERR</text>
<text x="16.4" y="189.5">DRIVER_5_ERR</text>
<text x="63.4" y="189.5">DRIVER_4_ERR</text>
</g>
<g font-size="1.4" fill="#008484">
<text x="42.8" y="157.6">BAT54C</text>
<text x="44.1" y="164.6">D22</text>
<text x="43.4" y="171.6">BAT54C</text>
<text x="45.4" y="179.2">D38</text>
<text x="43.4" y="185.5">BAT54C</text>
<text x="44.1" y="192.5">D39</text>
</g>
<g font-size=".3">
<text x="226.1" y="40">d_en_pol</text>
<text x="116.8" y="167.6">d_err_ud_sel</text>
</g>
</svg>
